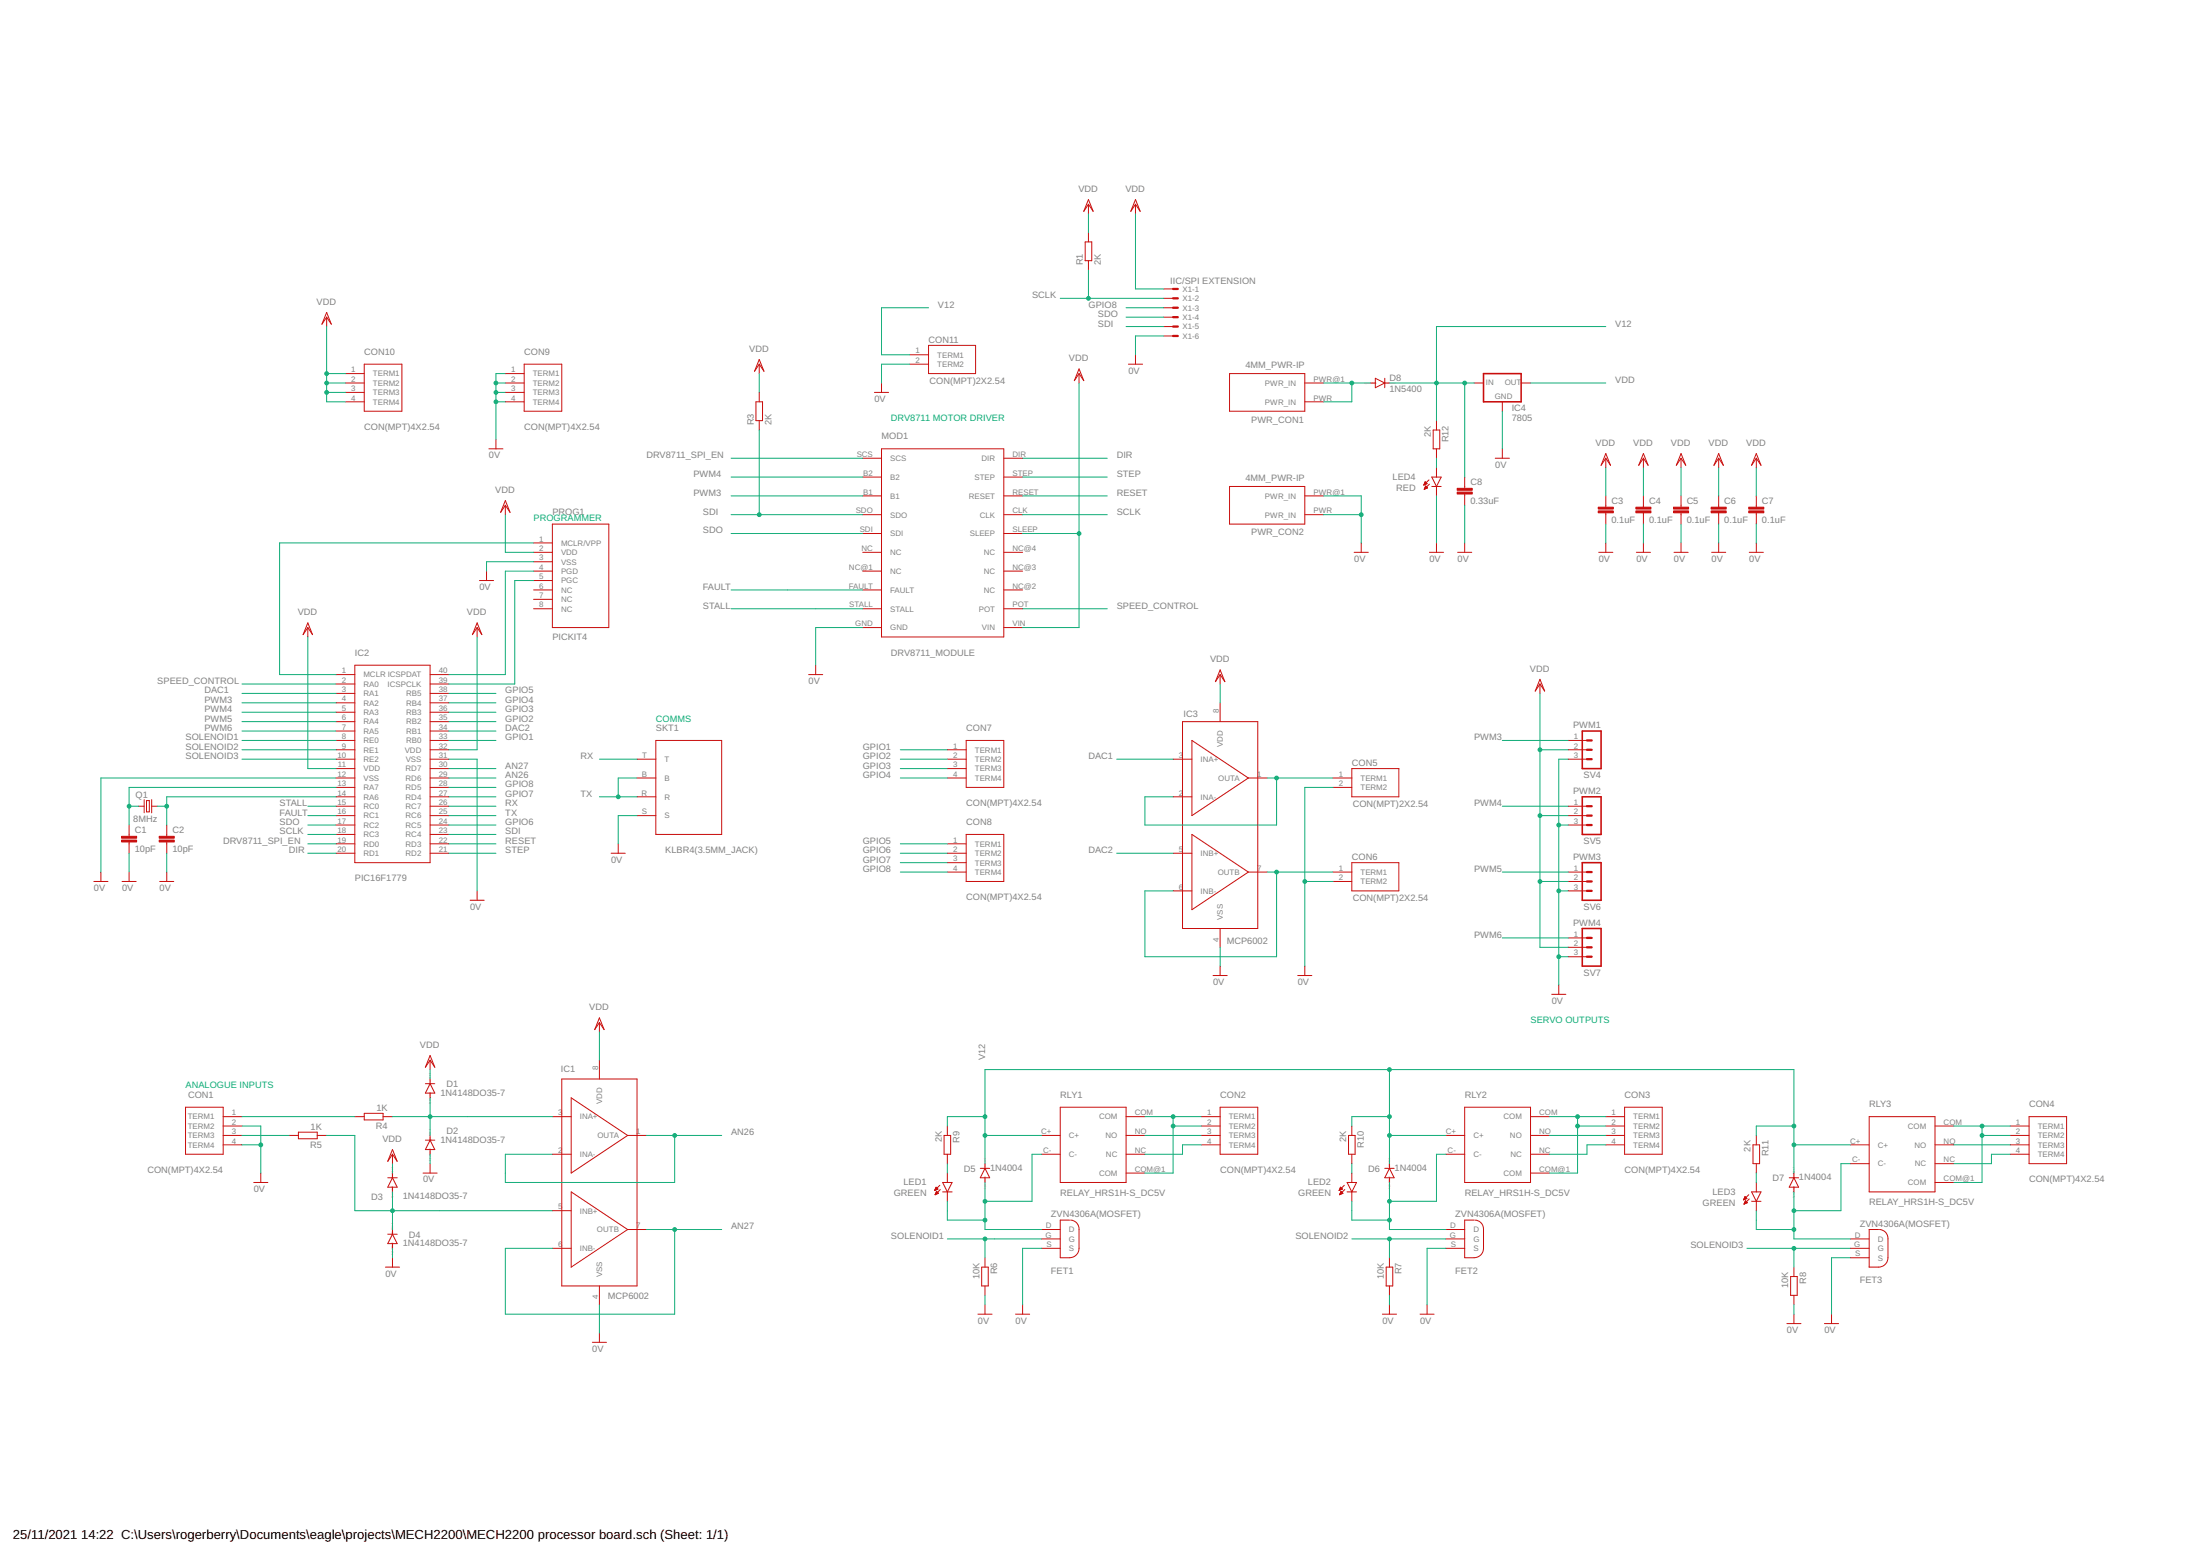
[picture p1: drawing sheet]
<svg xmlns="http://www.w3.org/2000/svg" width="594mm" height="420mm" viewBox="0 0 594 420" stroke-linecap="round" stroke-linejoin="round" font-family="sans-serif">
<g fill="none" stroke="#c90d0c" stroke-width=".27">
<path d="M293.9 55.2v2.5M293.9 53.9l1.3 3.2-1.3-1.9-1.2 1.9zM306.6 53.9l1.3 3.2-1.3-1.9-1.2 1.9zM306.6 55.2v2.5M293 65.3h1.8v5.1h-1.8zM293.9 62.8v2.5M293.9 70.4v2.5M314.2 78h2.6M88.2 84.4l1.3 3.1-1.3-1.9-1.3 1.9zM88.2 85.6v2.6M98.4 98.3h10.1v12.7h-10.1zM141.5 98.3h10.2v12.7h-10.2z"/>
<path d="M205 97.1l1.3 3.1-1.3-1.9-1.2 1.9zM205 98.3v2.6M245.7 98.3h5M245.7 95.8h5M250.7 93.3h12.7v7.6h-12.7zM291.4 99.6l1.3 3.2-1.3-1.9-1.3 1.9zM304.7 98.3h3.8M306.6 95.8v2.5M314.2 80.6h2.6M314.2 83.1h2.6M314.2 85.6h2.6M314.2 88.2h2.6"/>
<path d="M314.2 90.7h2.6M93.3 108.5h5.1M93.3 100.9h5.1M93.3 103.4h5.1M93.3 106h5.1M133.9 118.7v2.5M136.5 108.5h5M136.5 100.9h5M136.5 103.4h5M136.5 106h5M204.1 108.5h1.8v5.1h-1.8zM205 106v2.5"/>
<path d="M205 113.6v2.5M236.1 106h3.8M238 103.4v2.6M291.4 100.9v2.5M332 100.9h20.3v10.1h-20.3zM352.3 108.5h5.1M352.3 103.4h5.1M370.1 103.4h1.3M371.4 102.2l2.5 1.2-2.5 1.3zM373.9 103.4h1.3M373.9 102.2v2.5M387 116.1h1.8v5.1h-1.8z"/>
<path d="M387.9 113.6v2.5M398.1 103.4h2.5M405.7 108.5v2.5M410.8 103.4h2.5M132 121.2h3.8M136.5 135.2l1.2 3.1-1.2-1.9-1.3 1.9zM136.5 136.4v2.6M233 139h5M233 133.9h5M233 128.8h5M233 123.7h5M238 121.2h33.1v50.8h-33.1z"/>
<path d="M271.1 139h5M271.1 133.9h5M271.1 128.8h5M271.1 123.7h5M332 131.4h20.3v10.1h-20.3zM352.3 139h5.1M352.3 133.9h5.1M384.5 130.9h.2M384.6 130.8h.4M384.6 132.1h.1M384.6 130.7h.6M384.7 130.5h.6"/>
<path d="M384.7 132h.2M384.7 130.4h.5M384.7 131.9h.5M384.8 130.3h.2M384.8 131.7h.7M384.8 130.2h.1M384.8 131.6h.6M384.9 130.1l.5 .5-.9 .4zM384.9 131.5h.3M384.9 131.4h.2M385 131.2l-.4 .9M385 131.2l.5 .5"/>
<path d="M385 131.3h.1M385.5 131.7l-.9 .4M385.9 129.6l-1.4 1.4M386 130.7l-1.4 1.4M386.6 128.8h2.6l-1.3 2.6zM386.6 131.4h2.6M387.9 121.2v2.5M387.9 126.3v2.5M387.9 131.4v2.5M395.5 128.8v3.1M395.5 133.4v3M403.8 123.7h3.8"/>
<path d="M405.7 121.2v2.5M433.6 123.7v2.6M433.6 133.9v3M433.6 138.5v3M433.6 122.5l1.3 3.1-1.3-1.9-1.2 1.9zM443.8 123.7v2.6M443.8 133.9v3M443.8 138.5v3M443.8 122.5l1.3 3.1-1.3-1.9-1.3 1.9zM453.9 123.7v2.6M453.9 133.9v3M453.9 138.5v3"/>
<path d="M453.9 122.5l1.3 3.1-1.3-1.9-1.2 1.9zM464.1 123.7v2.6M464.1 133.9v3M464.1 138.5v3M464.1 122.5l1.3 3.1-1.3-1.9-1.3 1.9zM474.3 123.7v2.6M474.3 133.9v3M474.3 138.5v3M474.3 122.5l1.2 3.1-1.2-1.9-1.3 1.9zM129.5 156.8h3.8M131.4 154.2v2.6M144.1 156.8h5.1"/>
<path d="M144.1 159.3h5.1M144.1 154.2h5.1M144.1 149.1h5.1M144.1 146.6h5.1M144.1 151.7h5.1M149.2 141.5h15.2v28h-15.2zM233 159.3h5M233 154.2h5M233 149.1h5M233 144.1h5M271.1 159.3h5M271.1 154.2h5"/>
<path d="M271.1 149.1h5M271.1 144.1h5M365.7 149.1h3.8M367.6 146.6v2.5M386 149.1h3.8M387.9 146.6v2.5M393.6 149.1h3.8M395.5 146.6v2.5M431.7 149.1h3.8M433.6 146.6v2.5M441.9 149.1h3.8M443.8 146.6v2.5"/>
<path d="M452 149.1h3.8M453.9 146.6v2.5M462.2 149.1h3.8M464.1 146.6v2.5M472.4 149.1h3.8M474.3 146.6v2.5M83.1 168.2l1.3 3.2-1.3-1.9-1.2 1.9zM83.1 169.5v2.5M95.8 179.6h20.3v53.3h-20.3zM128.8 168.2l1.3 3.2-1.3-1.9-1.2 1.9zM128.8 169.5v2.5M144.1 164.4h5.1"/>
<path d="M144.1 161.8h5.1M220.3 179.6v2.6M233 169.5h5M233 164.4h5M271.1 169.5h5M271.1 164.4h5M90.7 199.9h5.1M90.7 182.2h5.1M90.7 184.7h5.1M90.7 187.2h5.1M90.7 189.8h5.1M90.7 192.3h5.1"/>
<path d="M90.7 194.9h5.1M90.7 197.4h5.1M116.1 199.9h5.1M116.1 182.2h5.1M116.1 184.7h5.1M116.1 187.2h5.1M116.1 189.8h5.1M116.1 192.3h5.1M116.1 194.9h5.1M116.1 197.4h5.1M177.1 199.9h17.8v25.4h-17.8zM218.4 182.2h3.8"/>
<path d="M260.9 199.9h10.2v12.7h-10.2zM319.3 194.9h20.3v55.8h-20.3zM321.9 199.9l15.2 10.2-15.2 10.1zM329.5 182.2v2.5M329.5 189.8v5.1M329.5 180.9l1.3 3.2-1.3-1.9-1.3 1.9zM415.8 183.4l1.3 3.2-1.3-1.9-1.2 1.9zM415.8 184.7v2.5M423.5 199.9h5M37.4 217.7h1.5M38.9 215.9v3.6M39.6 216.2h.7v3h-.7z"/>
<path d="M41 217.7h1.5M41 215.9v3.6M90.7 217.7h5.1M90.7 202.5h5.1M90.7 205h5.1M90.7 207.5h5.1M90.7 210.1h5.1M90.7 212.6h5.1M90.7 215.2h5.1M116.1 217.7h5.1M116.1 202.5h5.1M116.1 205h5.1"/>
<path d="M116.1 207.5h5.1M116.1 210.1h5.1M116.1 212.6h5.1M116.1 215.2h5.1M172 205h5.1M172 210.1h5.1M172 215.2h5.1M255.8 202.5h5.1M255.8 205h5.1M255.8 207.5h5.1M255.8 210.1h5.1M316.8 205h5.1"/>
<path d="M316.8 215.2h5.1M337.1 210.1h5.1M360 210.1h5M360 212.6h5M365 207.5h12.7v7.7h-12.7zM423.5 217.7h5M423.5 202.5h5M423.5 205h5M25.3 238h3.8M27.2 235.5v2.5M33 238h3.8M34.9 222.8v3"/>
<path d="M34.9 227.4v3M34.9 235.5v2.5M43.1 238h3.8M45 222.8v3M45 227.4v3M45 235.5v2.5M90.7 220.2h5.1M90.7 222.8h5.1M90.7 225.3h5.1M90.7 227.9h5.1M90.7 230.4h5.1M116.1 220.2h5.1"/>
<path d="M116.1 222.8h5.1M116.1 225.3h5.1M116.1 227.9h5.1M116.1 230.4h5.1M165 230.4h3.8M166.9 227.9v2.5M172 220.2h5.1M255.8 235.5h5.1M255.8 227.9h5.1M255.8 230.4h5.1M255.8 232.9h5.1M260.9 225.3h10.2v12.7h-10.2z"/>
<path d="M316.8 230.4h5.1M321.9 225.3l15.2 10.2-15.2 10.1zM337.1 235.5h5.1M360 238h5M360 235.5h5M365 232.9h12.7v7.7h-12.7zM423.5 238h5M423.5 220.2h5M423.5 222.8h5M423.5 235.5h5M126.9 243.1h3.8M128.8 240.6v2.5"/>
<path d="M316.8 240.6h5.1M329.5 250.7v5.1M423.5 240.6h5M423.5 253.3h5M423.5 255.8h5M423.5 258.3h5M161.9 276.1v2.6M161.9 274.8l1.2 3.2-1.2-1.9-1.3 1.9zM327.6 263.4h3.8M329.5 260.9v2.5M350.4 263.4h3.8M352.3 260.9v2.5"/>
<path d="M419 268.5h3.8M420.9 266v2.5M50.1 299h10.2v12.7h-10.2zM114.9 292.6h2.5M116.1 286.3v2.5M116.1 291.4v1.2M116.1 295.2v1.2M116.1 292.6l1.3 2.6h-2.5zM116.1 285l1.3 3.2-1.3-1.9-1.2 1.9zM151.7 291.4h20.3v55.8h-20.3zM154.2 296.4l15.3 10.2-15.3 10.2zM161.9 286.3v5.1"/>
<path d="M286.3 299h17.8v20.3h-17.8zM329.5 299h10.1v12.7h-10.1zM395.5 299h17.8v20.3h-17.8zM438.7 299h10.2v12.7h-10.2zM60.3 301.5h5M60.3 306.6h5M60.3 304.1h5M60.3 309.1h5M68.5 319.3h3.8M70.4 316.8v2.5M78 306.6h2.6M80.6 305.7h5.1v1.8h-5.1z"/>
<path d="M85.7 306.6h2.5M95.8 301.5h2.6M98.4 300.6h5v1.8h-5zM103.4 301.5h2.6M104.7 318h2.6M106 318l1.3 2.6h-2.6zM106 311.7v2.5M106 316.8v1.2M106 310.4l1.3 3.2-1.3-1.9-1.3 1.9zM114.2 316.8h3.8M114.9 307.9h2.5M116.1 306.6v1.3"/>
<path d="M116.1 310.4v1.3M116.1 314.2v2.6M116.1 307.9l1.3 2.5h-2.5zM149.2 301.5h5M149.2 311.7h5M169.5 306.6h5.1M254.6 319.3h2.5l-1.3 2.5zM254.9 306.6h1.8v5.1h-1.8zM255.8 304.1v2.5M255.8 311.7v2.5M255.8 316.8v2.5M264.7 315.5h2.6"/>
<path d="M266 315.5l1.3 2.5h-2.6zM266 314.2v1.3M266 318v1.3M281.2 311.7h5.1M281.2 306.6h5.1M304.1 301.5h5.1M304.1 311.7h5.1M304.1 306.6h5.1M304.1 316.8h5.1M324.4 301.5h5.1M324.4 306.6h5.1M324.4 304.1h5.1"/>
<path d="M324.4 309.1h5.1M363.8 319.3h2.5l-1.3 2.5zM364.2 306.6h1.7v5.1h-1.7zM365 304.1v2.5M365 311.7v2.5M365 316.8v2.5M373.9 315.5h2.6M375.2 315.5l1.3 2.5h-2.6zM375.2 314.2v1.3M375.2 318v1.3M390.4 311.7h5.1M390.4 306.6h5.1"/>
<path d="M413.3 301.5h5.1M413.3 311.7h5.1M413.3 306.6h5.1M413.3 316.8h5.1M433.6 301.5h5.1M433.6 306.6h5.1M433.6 304.1h5.1M433.6 309.1h5.1M473.4 309.1h1.7v5.1h-1.7zM474.3 306.6v2.5M474.3 314.2v2.6M474.3 319.3v2.5"/>
<path d="M483.2 318h2.5M484.4 318l1.3 2.6h-2.5zM484.4 316.8v1.2M499.7 309.1h5M499.7 314.2h5M504.7 301.5h17.8v20.3h-17.8zM522.5 304.1h5.1M522.5 309.1h5.1M522.5 319.3h5.1M522.5 314.2h5.1M542.8 311.7h5.1M542.8 306.6h5.1"/>
<path d="M542.8 304.1h5.1M542.8 309.1h5.1M547.9 301.5h10.2v12.7h-10.2zM104.7 333.3h2.6M106 320.6v1.2M106 332v1.3M106 335.8v1.3M106 339.6v2.6M106 333.3l1.3 2.5h-2.6zM149.2 326.9h5M149.2 337.1h5M154.2 321.8l15.3 10.2-15.3 10.2z"/>
<path d="M169.5 332h5.1M252.4 321.4h.2M252.5 321.2h.4M252.5 321.1h.7M252.5 322.6h.1M252.6 321h.6M252.6 322.5h.3M252.6 320.9h.5M252.6 322.3h.5M252.7 320.8h.3M252.7 322.2h.7M252.8 320.7h.1"/>
<path d="M252.8 322.1h.5M252.8 320.6l.5 .5-.9 .4zM252.8 322h.4M252.8 321.9h.2M252.9 321.7h.1M253.4 322.2l-.5-.5-.4 .9M253.4 322.2l-.9 .4M253.8 320.1l-1.4 1.4M253.9 321.2l-1.4 1.4M254.6 321.8h2.5M255.8 321.8v2.6M266 339.6v2.6"/>
<path d="M281.2 337.1h5.1M281.2 332h5.1M281.2 334.5h5.1M288.8 329.5h-2.5v10.1h2.5a2.54 2.54 0 0 0 2.6-2.5v-5.1a2.41 2.41 0 0 0-2.3-2.5M361.7 321.4h.1M361.7 321.2h.4M361.7 322.6h.1M361.8 321.1h.6M361.8 321h.6M361.8 322.5h.3M361.8 322.3h.6M361.9 320.9h.4"/>
<path d="M361.9 320.8h.3M361.9 322.2h.7M361.9 320.7h.2M361.9 322.1h.6M362 320.6l.5 .5-.9 .4zM362 322h.4M362.1 321.9h.2M362.1 321.7h.1M362.6 322.2l-.5-.5-.4 .9M362.6 322.2l-.9 .4M363 320.1l-1.4 1.4M363.1 321.2l-1.4 1.4"/>
<path d="M363.8 321.8h2.5M365 321.8v2.6M375.2 339.6v2.6M390.4 337.1h5.1M390.4 332h5.1M390.4 334.5h5.1M398.1 329.5h-2.6v10.1h2.6a2.54 2.54 0 0 0 2.5-2.5v-5.1a2.41 2.41 0 0 0-2.3-2.5M470.9 323.9h.1M470.9 323.8h.4M471 323.7h.6M471 325.1h.1M471 323.5h.6"/>
<path d="M471 325h.3M471.1 323.4h.4M471.1 324.9h.5M471.1 323.3h.3M471.1 324.7h.7M471.2 323.2h.1M471.2 324.6h.5M471.2 323.1l.5 .5-.9 .4zM471.2 324.5h.4M471.3 324.4h.2M471.3 324.3h.1M471.3 324.3l-.3 .8"/>
<path d="M471.3 324.3l.5 .5-.8 .3M472.2 322.6l-1.4 1.4M472.4 323.7l-1.4 1.4M473 321.8h2.5l-1.2 2.6zM473 324.4h2.5M474.3 324.4v2.5M484.4 320.6v1.2M499.7 337.1h5M499.7 334.5h5M499.7 339.6h5M507.3 332h-2.6v10.2h2.6a2.54 2.54 0 0 0 2.5-2.6v-5.1a2.41 2.41 0 0 0-2.3-2.5M104.1 342.2h3.8"/>
<path d="M161.9 347.2v5.1M161.9 359.9v2.6M264.1 354.9h3.8M265.1 342.2h1.8v5h-1.8zM266 347.2v2.6M266 352.3v2.6M274.2 354.9h3.8M276.1 352.3v2.6M373.3 354.9h3.8M374.3 342.2h1.8v5h-1.8zM375.2 347.2v2.6M375.2 352.3v2.6"/>
<path d="M383.5 354.9h3.8M385.4 352.3v2.6M482.5 357.4h3.8M483.5 344.7h1.8v5.1h-1.8zM484.4 342.2v2.5M484.4 349.8v2.5M484.4 354.9v2.5M492.7 357.4h3.8M494.6 354.9v2.5M160 362.5h3.8"/>
</g>
<g fill="#c90d0c" stroke="#c90d0c" stroke-width=".27">
<path d="M32.8 225.8h4.1v.5h-4.1z"/>
<path d="M32.8 226.8h4.1v.6h-4.1z"/>
<path d="M43 225.8h4.1v.5h-4.1z"/>
<path d="M43 226.8h4.1v.6h-4.1z"/>
<path d="M431.6 136.9h4.1v.6h-4.1z"/>
<path d="M431.6 138h4.1v.5h-4.1z"/>
<path d="M441.7 136.9h4.1v.6h-4.1z"/>
<path d="M441.7 138h4.1v.5h-4.1z"/>
<path d="M451.9 136.9h4.1v.6h-4.1z"/>
<path d="M451.9 138h4.1v.5h-4.1z"/>
<path d="M462.1 136.9h4v.6h-4z"/>
<path d="M462.1 138h4v.5h-4z"/>
<path d="M472.2 136.9h4.1v.6h-4.1z"/>
<path d="M472.2 138h4.1v.5h-4.1z"/>
<path d="M393.5 131.9h4.1v.5h-4.1z"/>
<path d="M393.5 132.9h4.1v.5h-4.1z"/>
</g>
<path d="M400.6 100.9h10.2v7.6h-10.2zM427.3 197.4h5.1v10.1h-5.1zM427.3 215.2h5.1v10.1h-5.1zM427.3 232.9h5.1v10.2h-5.1zM427.3 250.7h5.1v10.2h-5.1z" fill="none" stroke="#c90d0c" stroke-width=".42"/>
<g fill="none" stroke="#c90d0c" stroke-width=".61">
<path d="M316.8 78h1.3M316.8 80.6h1.3M316.8 83.1h1.3M316.8 85.6h1.3M316.8 88.2h1.3M316.8 90.7h1.3M428.5 199.9h1.3M428.5 205h1.3M428.5 202.5h1.3M428.5 217.7h1.3M428.5 222.8h1.3M428.5 220.2h1.3"/>
<path d="M428.5 238h1.3M428.5 235.5h1.3M428.5 240.6h1.3M428.5 258.3h1.3M428.5 255.8h1.3M428.5 253.3h1.3"/>
</g>
<g fill="none" stroke="#0dab76" stroke-width=".27">
<path d="M293.9 57.7v5.1M306.6 57.7v20.3h7.6M293.9 72.9v7.7M88.2 88.2v20.3h5.1M245.7 98.3h-7.7v5.1M250.7 83.1h-12.7v12.7h7.7M286.3 80.6h27.9M304.1 85.6h10.1M304.1 88.2h10.1M304.1 83.1h10.1M314.2 90.7h-7.6v5.1M433.6 88.2h-45.7v25.4"/>
<path d="M88.2 100.9h5.1M88.2 103.4h5.1M88.2 106h5.1M133.9 103.4h2.6M133.9 106h2.6M133.9 108.5h2.6M136.5 100.9h-2.6v17.8M205 100.9v5.1M205 116.1v22.9M291.4 103.4v66.1h-15.3M357.4 103.4h12.7M365 103.4v5.1h-7.6"/>
<path d="M375.2 103.4h22.9M395.5 103.4v25.4M405.7 111v10.2M413.3 103.4h20.3M136.5 139v10.1h7.6M197.4 139h35.6M197.4 133.9h35.6M197.4 128.8h35.6M197.4 123.7h35.6M276.1 139h22.9M276.1 133.9h22.9M276.1 128.8h22.9"/>
<path d="M276.1 123.7h22.9M357.4 139h10.2M357.4 133.9h10.2v12.7M387.9 123.7v2.6M387.9 133.9v12.7M395.5 136.4v10.2M433.6 126.3v7.6M443.8 126.3v7.6M453.9 126.3v7.6M464.1 126.3v7.6M474.3 126.3v7.6M144.1 151.7h-12.7v2.5"/>
<path d="M144.1 146.6h-68.6v35.6h15.2M144.1 154.2h-7.6v28h-15.3M144.1 156.8h-5.1v27.9h-17.8M197.4 144.1h35.6M197.4 159.3h35.6M276.1 144.1h15.3M433.6 141.5v5.1M443.8 141.5v5.1M453.9 141.5v5.1M464.1 141.5v5.1M474.3 141.5v5.1M83.1 172v35.5h7.6"/>
<path d="M128.8 172v30.5h-7.6M197.4 164.4h35.6M233 169.5h-12.7v10.1M276.1 164.4h22.9M65.3 184.7h25.4M65.3 199.9h25.4M65.3 189.8h25.4M65.3 192.3h25.4M65.3 194.9h25.4M65.3 197.4h25.4M65.3 187.2h25.4M121.2 199.9h12.7"/>
<path d="M121.2 189.8h12.7M121.2 192.3h12.7M121.2 194.9h12.7M121.2 197.4h12.7M121.2 187.2h12.7M329.5 184.7v5.1M405.7 199.9h17.8M415.8 187.2v68.6h7.7M34.9 217.7h2.5M42.5 217.7h2.5M65.3 205h25.4M65.3 202.5h25.4"/>
<path d="M83.1 217.7h7.6M90.7 215.2h-45.7v7.6M90.7 212.6h-55.8v10.2M90.7 210.1h-63.5v25.4M121.2 217.7h12.7M121.2 215.2h12.7M121.2 212.6h12.7M121.2 205h7.6v35.6M121.2 210.1h12.7M121.2 207.5h12.7M161.9 215.2h10.1M161.9 205h10.1"/>
<path d="M172 210.1h-5.1v5.1M243.1 205h12.7M243.1 210.1h12.7M243.1 207.5h12.7M243.1 202.5h12.7M301.5 205h15.3M342.2 210.1h17.8M344.7 210.1v12.7h-35.5v-7.6h7.6M360 212.6h-7.7v48.3M405.7 217.7h17.8M415.8 202.5h7.7M423.5 205h-2.6v61"/>
<path d="M34.9 230.4v5.1M45 230.4v5.1M83.1 222.8h7.6M83.1 220.2h7.6M83.1 225.3h7.6M83.1 227.9h7.6M83.1 230.4h7.6M121.2 222.8h12.7M121.2 220.2h12.7M121.2 225.3h12.7M121.2 227.9h12.7M121.2 230.4h12.7"/>
<path d="M172 220.2h-5.1v7.7M243.1 227.9h12.7M243.1 230.4h12.7M243.1 235.5h12.7M243.1 232.9h12.7M301.5 230.4h15.3M342.2 235.5h17.8M344.7 235.5v22.8h-35.5v-17.7h7.6M352.3 238h7.7M405.7 235.5h17.8M415.8 220.2h7.7M415.8 238h7.7"/>
<path d="M420.9 222.8h2.6M329.5 255.8v5.1M405.7 253.3h17.8M420.9 258.3h2.6M420.9 240.6h2.6M161.9 278.7v7.6M116.1 288.8v2.6M116.1 296.4v10.2M375.2 288.8v25.4M65.3 304.1h5.1v12.7M65.3 309.1h5.1M65.3 306.6h12.7"/>
<path d="M65.3 301.5h30.5M88.2 306.6h7.6v20.3h53.4M106 314.2v2.6M106 301.5h43.2M116.1 311.7v2.5M174.6 306.6h20.3M182.2 306.6v12.7h-45.7v-7.6h12.7M255.8 314.2v2.6M266 314.2v-25.4h218.4v28M266 319.3v12.7h15.2M266 306.6h15.2M266 301.5h-10.2v2.6"/>
<path d="M281.2 311.7h-2.5v12.7h-12.7M309.2 306.6h15.2M309.2 301.5h15.2M316.8 304.1h7.6M316.8 301.5v15.3h-7.6M324.4 309.1h-5.1v2.6h-10.1M365 314.2v2.6M375.2 319.3v12.7h15.2M375.2 306.6h15.2M375.2 301.5h-10.2v2.6M390.4 311.7h-2.5v12.7h-12.7M418.4 306.6h15.2"/>
<path d="M418.4 301.5h15.2M426 304.1h7.6M426 301.5v15.3h-7.6M433.6 309.1h-5.1v2.6h-10.1M474.3 316.8v2.5M484.4 304.1h-10.1v2.5M484.4 309.1h15.3M499.7 314.2h-2.6v12.7h-12.7M527.6 304.1h15.2M527.6 309.1h15.2M535.2 304.1v15.2h-7.6M535.2 306.6h7.6"/>
<path d="M542.8 311.7h-5v2.5h-10.2M106 321.8v10.2M106 337.1v2.5M174.6 332h20.3M182.2 332v22.9h-45.7v-17.8h12.7M255.8 334.5h25.4M255.8 324.4v5.1h10.2M266 334.5v5.1M281.2 337.1h-5.1v15.2M365 334.5h25.4M365 324.4v5.1h10.2M375.2 334.5v5.1"/>
<path d="M390.4 337.1h-5v15.2M471.7 337.1h28M474.3 326.9v5.1h10.1M484.4 321.8v12.7h15.3M484.4 337.1v5.1M499.7 339.6h-5.1v15.3M161.9 352.3v7.6M266 349.8v2.5M375.2 349.8v2.5M484.4 352.3v2.6"/>
</g>
<g fill="#0dab76" stroke="#0dab76" stroke-width=".27">
<circle cx="45" cy="217.7" r=".51"/>
<circle cx="34.9" cy="217.7" r=".51"/>
<circle cx="420.9" cy="258.3" r=".51"/>
<circle cx="420.9" cy="240.6" r=".51"/>
<circle cx="420.9" cy="222.8" r=".51"/>
<circle cx="70.4" cy="309.1" r=".51"/>
<circle cx="352.3" cy="238" r=".51"/>
<circle cx="133.9" cy="103.4" r=".51"/>
<circle cx="133.9" cy="106" r=".51"/>
<circle cx="133.9" cy="108.5" r=".51"/>
<circle cx="367.6" cy="139" r=".51"/>
<circle cx="291.4" cy="144.1" r=".51"/>
<circle cx="415.8" cy="220.2" r=".51"/>
<circle cx="415.8" cy="238" r=".51"/>
<circle cx="415.8" cy="202.5" r=".51"/>
<circle cx="88.2" cy="100.9" r=".51"/>
<circle cx="88.2" cy="103.4" r=".51"/>
<circle cx="88.2" cy="106" r=".51"/>
<circle cx="293.9" cy="80.6" r=".51"/>
<circle cx="205" cy="139" r=".51"/>
<circle cx="266" cy="334.5" r=".51"/>
<circle cx="375.2" cy="334.5" r=".51"/>
<circle cx="484.4" cy="337.1" r=".51"/>
<circle cx="182.2" cy="306.6" r=".51"/>
<circle cx="182.2" cy="332" r=".51"/>
<circle cx="106" cy="326.9" r=".51"/>
<circle cx="116.1" cy="301.5" r=".51"/>
<circle cx="166.9" cy="215.2" r=".51"/>
<circle cx="266" cy="324.4" r=".51"/>
<circle cx="266" cy="329.5" r=".51"/>
<circle cx="316.8" cy="304.1" r=".51"/>
<circle cx="316.8" cy="301.5" r=".51"/>
<circle cx="426" cy="304.1" r=".51"/>
<circle cx="426" cy="301.5" r=".51"/>
<circle cx="535.2" cy="306.6" r=".51"/>
<circle cx="535.2" cy="304.1" r=".51"/>
<circle cx="375.2" cy="324.4" r=".51"/>
<circle cx="375.2" cy="329.5" r=".51"/>
<circle cx="484.4" cy="326.9" r=".51"/>
<circle cx="484.4" cy="332" r=".51"/>
<circle cx="344.7" cy="235.5" r=".51"/>
<circle cx="344.7" cy="210.1" r=".51"/>
<circle cx="365" cy="103.4" r=".51"/>
<circle cx="387.9" cy="103.4" r=".51"/>
<circle cx="395.5" cy="103.4" r=".51"/>
<circle cx="484.4" cy="309.1" r=".51"/>
<circle cx="484.4" cy="304.1" r=".51"/>
<circle cx="375.2" cy="306.6" r=".51"/>
<circle cx="375.2" cy="301.5" r=".51"/>
<circle cx="266" cy="306.6" r=".51"/>
<circle cx="266" cy="301.5" r=".51"/>
<circle cx="375.2" cy="288.8" r=".51"/>
</g>
<g font-size="3.5">
<text x="3.5" y="415.7">25/11/2021</text>
<text x="21.9" y="415.7">14:22 C:\Users\rogerberry\Documents\eagle\projects\MECH2200\MECH2200 processor board.sch (Sheet: 1/1)</text>
</g>
<g font-size="2.5" fill="#808080">
<text x="291.2" y="51.9">VDD</text>
<text x="303.9" y="51.9">VDD</text>
<text x="292.4" y="71.7" transform="rotate(-90 292.4 71.7)">R1</text>
<text x="297.2" y="71.7" transform="rotate(-90 297.2 71.7)">2K</text>
<text x="316" y="76.6">IIC/SPI EXTENSION</text>
<text x="85.5" y="82.3">VDD</text>
<text x="253.3" y="83.1">V12</text>
<text x="278.7" y="80.6">SCLK</text>
<text x="293.9" y="83.1">GPIO8</text>
<text x="296.5" y="85.6">SDO</text>
<text x="296.5" y="88.2">SDI</text>
<text x="436.2" y="88.2">V12</text>
<text x="98.4" y="95.8">CON10</text>
<text x="141.5" y="95.8">CON9</text>
<text x="202.3" y="95">VDD</text>
<text x="250.7" y="92.5">CON11</text>
<text x="288.7" y="97.6">VDD</text>
<text x="304.7" y="100.9">0V</text>
<text x="336.3" y="99.4">4MM_PWR-IP</text>
<text x="251" y="103.7">CON(MPT)2X2.54</text>
<text x="375.2" y="105.7">1N5400</text>
<text x="375.2" y="102.9">D8</text>
<text x="436.2" y="103.4">VDD</text>
<text x="236.1" y="108.5">0V</text>
<text x="408.2" y="113.6">7805</text>
<text x="408.2" y="111">IC4</text>
<text x="98.4" y="116.1">CON(MPT)4X2.54</text>
<text x="141.5" y="116.1">CON(MPT)4X2.54</text>
<text x="203.5" y="114.9" transform="rotate(-90 203.5 114.9)">R3</text>
<text x="208.3" y="114.9" transform="rotate(-90 208.3 114.9)">2K</text>
<text x="238" y="118.7">MOD1</text>
<text x="337.9" y="114.1">PWR_CON1</text>
<text x="386.4" y="117.9" transform="rotate(-90 386.4 117.9)">2K</text>
<text x="391.2" y="119.4" transform="rotate(-90 391.2 119.4)">R12</text>
<text x="132" y="123.7">0V</text>
<text x="174.6" y="123.7">DRV8711_SPI_EN</text>
<text x="301.5" y="123.7">DIR</text>
<text x="430.9" y="120.4">VDD</text>
<text x="441" y="120.4">VDD</text>
<text x="451.2" y="120.4">VDD</text>
<text x="461.4" y="120.4">VDD</text>
<text x="471.5" y="120.4">VDD</text>
<text x="187.3" y="128.8">PWM4</text>
<text x="301.5" y="128.8">STEP</text>
<text x="336.3" y="129.8">4MM_PWR-IP</text>
<text x="376" y="129.6">LED4</text>
<text x="397" y="131">C8</text>
<text x="403.8" y="126.3">0V</text>
<text x="133.7" y="133.1">VDD</text>
<text x="187.3" y="133.9">PWM3</text>
<text x="301.5" y="133.9">RESET</text>
<text x="377" y="132.5">RED</text>
<text x="397" y="136.1">0.33uF</text>
<text x="435.1" y="136.1">C3</text>
<text x="445.3" y="136.1">C4</text>
<text x="455.5" y="136.1">C5</text>
<text x="465.6" y="136.1">C6</text>
<text x="475.8" y="136.1">C7</text>
<text x="149.2" y="139">PROG1</text>
<text x="189.8" y="139">SDI</text>
<text x="301.5" y="139">SCLK</text>
<text x="435.1" y="141.1">0.1uF</text>
<text x="445.3" y="141.1">0.1uF</text>
<text x="455.5" y="141.1">0.1uF</text>
<text x="465.6" y="141.1">0.1uF</text>
<text x="475.8" y="141.1">0.1uF</text>
<text x="189.8" y="144.1">SDO</text>
<text x="337.9" y="144.6">PWR_CON2</text>
<text x="365.7" y="151.7">0V</text>
<text x="386" y="151.7">0V</text>
<text x="393.6" y="151.7">0V</text>
<text x="431.7" y="151.7">0V</text>
<text x="441.9" y="151.7">0V</text>
<text x="452" y="151.7">0V</text>
<text x="462.2" y="151.7">0V</text>
<text x="472.3" y="151.7">0V</text>
<text x="129.5" y="159.3">0V</text>
<text x="189.8" y="159.3">FAULT</text>
<text x="80.4" y="166.2">VDD</text>
<text x="126.1" y="166.2">VDD</text>
<text x="189.8" y="164.4">STALL</text>
<text x="301.5" y="164.4">SPEED_CONTROL</text>
<text x="149.2" y="172.8">PICKIT4</text>
<text x="95.8" y="177.1">IC2</text>
<text x="240.6" y="177.1">DRV8711_MODULE</text>
<text x="326.8" y="178.9">VDD</text>
<text x="42.5" y="184.7">SPEED_CONTROL</text>
<text x="218.4" y="184.7">0V</text>
<text x="413.1" y="181.4">VDD</text>
<text x="55.2" y="189.8">PWM3</text>
<text x="55.2" y="187.2">DAC1</text>
<text x="136.5" y="189.8">GPIO4</text>
<text x="136.5" y="187.2">GPIO5</text>
<text x="55.2" y="192.3">PWM4</text>
<text x="55.2" y="194.9">PWM5</text>
<text x="55.2" y="197.4">PWM6</text>
<text x="136.5" y="197.4">DAC2</text>
<text x="136.5" y="194.9">GPIO2</text>
<text x="136.5" y="192.3">GPIO3</text>
<text x="177.1" y="197.4">SKT1</text>
<text x="260.9" y="197.4">CON7</text>
<text x="319.6" y="193.6">IC3</text>
<text x="424.8" y="196.6">PWM1</text>
<text x="50.1" y="199.9">SOLENOID1</text>
<text x="50.1" y="202.5">SOLENOID2</text>
<text x="136.5" y="199.9">GPIO1</text>
<text x="233" y="202.5">GPIO1</text>
<text x="398.1" y="199.9">PWM3</text>
<text x="50.1" y="205">SOLENOID3</text>
<text x="136.5" y="207.5">AN27</text>
<text x="156.8" y="205">RX</text>
<text x="233" y="205">GPIO2</text>
<text x="233" y="207.5">GPIO3</text>
<text x="293.9" y="205">DAC1</text>
<text x="365" y="206.8">CON5</text>
<text x="36.6" y="215.4">Q1</text>
<text x="136.5" y="210.1">AN26</text>
<text x="136.5" y="215.2">GPIO7</text>
<text x="136.5" y="212.6">GPIO8</text>
<text x="156.8" y="215.2">TX</text>
<text x="233" y="210.1">GPIO4</text>
<text x="424.8" y="214.4">PWM2</text>
<text x="427.6" y="210.1">SV4</text>
<text x="75.5" y="217.7">STALL</text>
<text x="75.5" y="220.2">FAULT</text>
<text x="136.5" y="217.7">RX</text>
<text x="136.5" y="220.2">TX</text>
<text x="260.9" y="217.7">CON(MPT)4X2.54</text>
<text x="365.3" y="218">CON(MPT)2X2.54</text>
<text x="398.1" y="217.7">PWM4</text>
<text x="36" y="222">8MHz</text>
<text x="36.4" y="224.9">C1</text>
<text x="46.5" y="224.9">C2</text>
<text x="60.3" y="227.9">DRV8711_SPI_EN</text>
<text x="75.5" y="225.3">SCLK</text>
<text x="75.5" y="222.8">SDO</text>
<text x="136.5" y="227.9">RESET</text>
<text x="136.5" y="225.3">SDI</text>
<text x="136.5" y="222.8">GPIO6</text>
<text x="233" y="227.9">GPIO5</text>
<text x="260.9" y="222.8">CON8</text>
<text x="427.6" y="227.9">SV5</text>
<text x="36.4" y="230">10pF</text>
<text x="46.5" y="230">10pF</text>
<text x="78" y="230.4">DIR</text>
<text x="136.5" y="230.4">STEP</text>
<text x="165" y="232.9">0V</text>
<text x="179.6" y="230.4">KLBR4(3.5MM_JACK)</text>
<text x="233" y="230.4">GPIO6</text>
<text x="233" y="232.9">GPIO7</text>
<text x="293.9" y="230.4">DAC2</text>
<text x="365" y="232.2">CON6</text>
<text x="424.8" y="232.2">PWM3</text>
<text x="95.8" y="238">PIC16F1779</text>
<text x="233" y="235.5">GPIO8</text>
<text x="398.1" y="235.5">PWM5</text>
<text x="25.3" y="240.6">0V</text>
<text x="33" y="240.6">0V</text>
<text x="43.1" y="240.6">0V</text>
<text x="126.9" y="245.6">0V</text>
<text x="260.9" y="243.1">CON(MPT)4X2.54</text>
<text x="365.3" y="243.4">CON(MPT)2X2.54</text>
<text x="427.6" y="245.6">SV6</text>
<text x="424.8" y="250">PWM4</text>
<text x="331.3" y="254.8">MCP6002</text>
<text x="398.1" y="253.3">PWM6</text>
<text x="427.6" y="263.4">SV7</text>
<text x="327.6" y="266">0V</text>
<text x="350.4" y="266">0V</text>
<text x="159.1" y="272.8">VDD</text>
<text x="419" y="271">0V</text>
<text x="113.4" y="283">VDD</text>
<text x="266" y="286.3" transform="rotate(-90 266 286.3)">V12</text>
<text x="120.6" y="293.6">D1</text>
<text x="151.4" y="289.6">IC1</text>
<text x="50.8" y="296.4">CON1</text>
<text x="101.6" y="300">1K</text>
<text x="118.9" y="295.9">1N4148DO35-7</text>
<text x="286.3" y="296.4">RLY1</text>
<text x="329.5" y="296.4">CON2</text>
<text x="395.5" y="296.4">RLY2</text>
<text x="438.7" y="296.4">CON3</text>
<text x="504.7" y="299">RLY3</text>
<text x="547.9" y="299">CON4</text>
<text x="83.9" y="305.1">1K</text>
<text x="101.5" y="304.8">R4</text>
<text x="83.7" y="309.9">R5</text>
<text x="103.2" y="308.4">VDD</text>
<text x="118.9" y="308.6">1N4148DO35-7</text>
<text x="120.6" y="306.3">D2</text>
<text x="197.4" y="306.6">AN26</text>
<text x="254.3" y="308.4" transform="rotate(-90 254.3 308.4)">2K</text>
<text x="259.1" y="308.5" transform="rotate(-90 259.1 308.5)">R9</text>
<text x="363.5" y="308.4" transform="rotate(-90 363.5 308.4)">2K</text>
<text x="368.3" y="309.9" transform="rotate(-90 368.3 309.9)">R10</text>
<text x="472.7" y="310.9" transform="rotate(-90 472.7 310.9)">2K</text>
<text x="39.8" y="316.8">CON(MPT)4X2.54</text>
<text x="260.3" y="316.5">D5</text>
<text x="267.4" y="316.2">1N4004</text>
<text x="329.5" y="316.8">CON(MPT)4X2.54</text>
<text x="369.5" y="316.5">D6</text>
<text x="376.6" y="316.2">1N4004</text>
<text x="438.7" y="316.8">CON(MPT)4X2.54</text>
<text x="477.5" y="312.3" transform="rotate(-90 477.5 312.3)">R11</text>
<text x="68.5" y="321.8">0V</text>
<text x="108.7" y="323.8">1N4148DO35-7</text>
<text x="114.2" y="319.3">0V</text>
<text x="241.4" y="323">GREEN</text>
<text x="244" y="320.1">LED1</text>
<text x="286.3" y="322.8">RELAY_HRS1H-S_DC5V</text>
<text x="350.6" y="323">GREEN</text>
<text x="353.2" y="320.1">LED2</text>
<text x="395.5" y="322.8">RELAY_HRS1H-S_DC5V</text>
<text x="462.4" y="322.6">LED3</text>
<text x="478.7" y="319">D7</text>
<text x="485.8" y="318.8">1N4004</text>
<text x="547.9" y="319.3">CON(MPT)4X2.54</text>
<text x="100.2" y="324.1">D3</text>
<text x="283.8" y="328.7">ZVN4306A(MOSFET)</text>
<text x="393" y="328.7">ZVN4306A(MOSFET)</text>
<text x="459.8" y="325.5">GREEN</text>
<text x="504.7" y="325.4">RELAY_HRS1H-S_DC5V</text>
<text x="110.4" y="334.3">D4</text>
<text x="197.4" y="332">AN27</text>
<text x="240.6" y="334.5">SOLENOID1</text>
<text x="349.8" y="334.5">SOLENOID2</text>
<text x="502.2" y="331.2">ZVN4306A(MOSFET)</text>
<text x="108.7" y="336.5">1N4148DO35-7</text>
<text x="456.5" y="337.1">SOLENOID3</text>
<text x="104.1" y="344.7">0V</text>
<text x="264.5" y="345.3" transform="rotate(-90 264.5 345.3)">10K</text>
<text x="269.3" y="344.1" transform="rotate(-90 269.3 344.1)">R6</text>
<text x="283.8" y="343.9">FET1</text>
<text x="373.7" y="345.3" transform="rotate(-90 373.7 345.3)">10K</text>
<text x="378.5" y="344.1" transform="rotate(-90 378.5 344.1)">R7</text>
<text x="393" y="343.9">FET2</text>
<text x="482.9" y="347.9" transform="rotate(-90 482.9 347.9)">10K</text>
<text x="487.7" y="346.6" transform="rotate(-90 487.7 346.6)">R8</text>
<text x="502.2" y="346.5">FET3</text>
<text x="164.1" y="350.8">MCP6002</text>
<text x="264.1" y="357.4">0V</text>
<text x="274.2" y="357.4">0V</text>
<text x="373.3" y="357.4">0V</text>
<text x="383.5" y="357.4">0V</text>
<text x="482.5" y="359.9">0V</text>
<text x="492.7" y="359.9">0V</text>
<text x="159.9" y="365">0V</text>
</g>
<g font-size="2.5" fill="#0dab76">
<text x="240.6" y="113.6">DRV8711 MOTOR DRIVER</text>
<text x="144.1" y="140.8">PROGRAMMER</text>
<text x="177.1" y="194.9">COMMS</text>
<text x="413.3" y="276.1">SERVO OUTPUTS</text>
<text x="50.1" y="293.9">ANALOGUE INPUTS</text>
</g>
<g font-size="2.1" fill="#808080">
<text x="319.3" y="78.8">X1-1</text>
<text x="319.3" y="81.3">X1-2</text>
<text x="319.3" y="83.9">X1-3</text>
<text x="319.3" y="86.4">X1-4</text>
<text x="319.3" y="88.9">X1-5</text>
<text x="247.2" y="95.4">1</text>
<text x="319.3" y="91.5">X1-6</text>
<text x="94.8" y="100.5">1</text>
<text x="100.7" y="101.6">TERM1</text>
<text x="138" y="100.5">1</text>
<text x="143.9" y="101.6">TERM1</text>
<text x="247.2" y="98">2</text>
<text x="253.1" y="96.6">TERM1</text>
<text x="253.1" y="99.1">TERM2</text>
<text x="94.8" y="103.1">2</text>
<text x="94.8" y="105.6">3</text>
<text x="100.7" y="104.2">TERM2</text>
<text x="100.7" y="106.7">TERM3</text>
<text x="138" y="103.1">2</text>
<text x="138" y="105.6">3</text>
<text x="143.9" y="104.2">TERM2</text>
<text x="143.9" y="106.7">TERM3</text>
<text x="341.6" y="104.2">PWR_IN</text>
<text x="354.7" y="103.1">PWR@1</text>
<text x="401.2" y="104.1">IN</text>
<text x="403.6" y="107.7">GND</text>
<text x="406.3" y="104.1">OUT</text>
<text x="94.8" y="108.1">4</text>
<text x="100.7" y="109.3">TERM4</text>
<text x="138" y="108.1">4</text>
<text x="143.9" y="109.3">TERM4</text>
<text x="341.6" y="109.3">PWR_IN</text>
<text x="354.7" y="108.1">PWR</text>
<text x="231.3" y="123.4">SCS</text>
<text x="240.4" y="124.5">SCS</text>
<text x="265" y="124.5">DIR</text>
<text x="273.4" y="123.4">DIR</text>
<text x="233.1" y="128.5">B2</text>
<text x="240.4" y="129.6">B2</text>
<text x="263.2" y="129.6">STEP</text>
<text x="273.4" y="128.5">STEP</text>
<text x="233.1" y="133.5">B1</text>
<text x="240.4" y="134.7">B1</text>
<text x="261.6" y="134.7">RESET</text>
<text x="273.4" y="133.5">RESET</text>
<text x="341.6" y="134.7">PWR_IN</text>
<text x="354.7" y="133.5">PWR@1</text>
<text x="231.1" y="138.6">SDO</text>
<text x="232.2" y="143.7">SDI</text>
<text x="240.4" y="139.7">SDO</text>
<text x="264.6" y="139.7">CLK</text>
<text x="273.4" y="143.7">SLEEP</text>
<text x="273.4" y="138.6">CLK</text>
<text x="341.6" y="139.7">PWR_IN</text>
<text x="354.7" y="138.6">PWR</text>
<text x="145.6" y="146.2">1</text>
<text x="145.6" y="148.8">2</text>
<text x="151.5" y="147.4">MCLR/VPP</text>
<text x="151.5" y="149.9">VDD</text>
<text x="232.6" y="148.8">NC</text>
<text x="240.4" y="149.9">NC</text>
<text x="240.4" y="144.8">SDI</text>
<text x="261.9" y="144.8">SLEEP</text>
<text x="265.6" y="149.9">NC</text>
<text x="273.4" y="148.8">NC@4</text>
<text x="145.6" y="151.3">3</text>
<text x="145.6" y="153.9">4</text>
<text x="151.5" y="152.4">VSS</text>
<text x="151.5" y="155">PGD</text>
<text x="229.3" y="153.9">NC@1</text>
<text x="240.4" y="155">NC</text>
<text x="265.6" y="155">NC</text>
<text x="273.4" y="153.9">NC@3</text>
<text x="145.6" y="156.4">5</text>
<text x="145.6" y="158.9">6</text>
<text x="145.6" y="161.5">7</text>
<text x="151.5" y="157.5">PGC</text>
<text x="151.5" y="160.1">NC</text>
<text x="229.2" y="158.9">FAULT</text>
<text x="240.4" y="160.1">FAULT</text>
<text x="265.6" y="160.1">NC</text>
<text x="273.4" y="158.9">NC@2</text>
<text x="145.6" y="164">8</text>
<text x="151.5" y="162.6">NC</text>
<text x="151.5" y="165.1">NC</text>
<text x="229.3" y="164">STALL</text>
<text x="240.4" y="165.1">STALL</text>
<text x="264.3" y="165.1">POT</text>
<text x="273.4" y="164">POT</text>
<text x="230.9" y="169.1">GND</text>
<text x="240.4" y="170.2">GND</text>
<text x="265.2" y="170.2">VIN</text>
<text x="273.4" y="169.1">VIN</text>
<text x="92.3" y="181.8">1</text>
<text x="92.3" y="184.3">2</text>
<text x="98.2" y="182.9">MCLR ICSPDAT</text>
<text x="98.2" y="185.5">RA0</text>
<text x="104.7" y="185.5">ICSPCLK</text>
<text x="118.5" y="184.3">39</text>
<text x="118.5" y="181.8">40</text>
<text x="92.3" y="186.9">3</text>
<text x="92.3" y="189.4">4</text>
<text x="92.3" y="192">5</text>
<text x="98.2" y="188">RA1</text>
<text x="98.2" y="190.5">RA2</text>
<text x="109.7" y="190.5">RB4</text>
<text x="109.7" y="188">RB5</text>
<text x="118.5" y="192">36</text>
<text x="118.5" y="189.4">37</text>
<text x="118.5" y="186.9">38</text>
<text x="92.3" y="194.5">6</text>
<text x="92.3" y="197">7</text>
<text x="98.2" y="193.1">RA3</text>
<text x="98.2" y="195.6">RA4</text>
<text x="109.7" y="195.6">RB2</text>
<text x="109.7" y="193.1">RB3</text>
<text x="118.5" y="197">34</text>
<text x="118.5" y="194.5">35</text>
<text x="329.1" y="192.5" transform="rotate(-90 329.1 192.5)">8</text>
<text x="92.3" y="199.6">8</text>
<text x="92.3" y="202.1">9</text>
<text x="98.2" y="198.2">RA5</text>
<text x="98.2" y="200.7">RE0</text>
<text x="98.2" y="203.2">RE1</text>
<text x="109.3" y="203.2">VDD</text>
<text x="109.7" y="200.7">RB0</text>
<text x="109.7" y="198.2">RB1</text>
<text x="118.5" y="202.1">32</text>
<text x="118.5" y="199.6">33</text>
<text x="257.4" y="202.1">1</text>
<text x="263.2" y="203.2">TERM1</text>
<text x="330.2" y="201.7" transform="rotate(-90 330.2 201.7)">VDD</text>
<text x="425" y="199.6">1</text>
<text x="425" y="202.1">2</text>
<text x="91.1" y="204.7">10</text>
<text x="91.1" y="209.7">12</text>
<text x="91.3" y="207.2">11</text>
<text x="98.2" y="205.8">RE2</text>
<text x="98.2" y="208.3">VDD</text>
<text x="109.5" y="208.3">RD7</text>
<text x="109.5" y="205.8">VSS</text>
<text x="118.5" y="209.7">29</text>
<text x="118.5" y="207.2">30</text>
<text x="118.5" y="204.7">31</text>
<text x="173.3" y="209.7">B</text>
<text x="173.4" y="204.7">T</text>
<text x="179.4" y="205.8">T</text>
<text x="257.4" y="204.7">2</text>
<text x="257.4" y="207.2">3</text>
<text x="257.4" y="209.7">4</text>
<text x="263.2" y="205.8">TERM2</text>
<text x="263.2" y="208.3">TERM3</text>
<text x="318.3" y="204.7">3</text>
<text x="324.2" y="205.8">INA+</text>
<text x="339.4" y="209.7">1</text>
<text x="361.5" y="209.7">1</text>
<text x="425" y="204.7">3</text>
<text x="91.1" y="212.3">13</text>
<text x="91.1" y="214.8">14</text>
<text x="98.2" y="210.9">VSS</text>
<text x="98.2" y="213.4">RA7</text>
<text x="98.2" y="215.9">RA6</text>
<text x="109.5" y="215.9">RD4</text>
<text x="109.5" y="213.4">RD5</text>
<text x="109.5" y="210.9">RD6</text>
<text x="118.5" y="214.8">27</text>
<text x="118.5" y="212.3">28</text>
<text x="173.2" y="214.8">R</text>
<text x="179.4" y="210.9">B</text>
<text x="179.4" y="215.9">R</text>
<text x="263.2" y="210.9">TERM4</text>
<text x="318.3" y="214.8">2</text>
<text x="324.2" y="215.9">INA-</text>
<text x="329" y="210.9">OUTA</text>
<text x="361.5" y="212.3">2</text>
<text x="367.4" y="210.9">TERM1</text>
<text x="367.4" y="213.4">TERM2</text>
<text x="91.1" y="217.4">15</text>
<text x="91.1" y="219.9">16</text>
<text x="98.2" y="218.5">RC0</text>
<text x="98.2" y="221">RC1</text>
<text x="109.5" y="221">RC6</text>
<text x="109.5" y="218.5">RC7</text>
<text x="118.5" y="219.9">25</text>
<text x="118.5" y="217.4">26</text>
<text x="173.3" y="219.9">S</text>
<text x="179.4" y="221">S</text>
<text x="425" y="217.4">1</text>
<text x="425" y="219.9">2</text>
<text x="91.1" y="222.4">17</text>
<text x="91.1" y="225">18</text>
<text x="91.1" y="227.5">19</text>
<text x="98.2" y="223.5">RC2</text>
<text x="98.2" y="226.1">RC3</text>
<text x="109.5" y="226.1">RC4</text>
<text x="109.5" y="223.5">RC5</text>
<text x="118.5" y="227.5">22</text>
<text x="118.5" y="225">23</text>
<text x="118.5" y="222.4">24</text>
<text x="257.4" y="227.5">1</text>
<text x="425" y="222.4">3</text>
<text x="91.1" y="230.1">20</text>
<text x="98.2" y="228.6">RD0</text>
<text x="98.2" y="231.2">RD1</text>
<text x="109.5" y="231.2">RD2</text>
<text x="109.5" y="228.6">RD3</text>
<text x="118.5" y="230.1">21</text>
<text x="257.4" y="230.1">2</text>
<text x="257.4" y="232.6">3</text>
<text x="263.2" y="228.6">TERM1</text>
<text x="263.2" y="231.2">TERM2</text>
<text x="263.2" y="233.7">TERM3</text>
<text x="318.3" y="230.1">5</text>
<text x="324.2" y="231.2">INB+</text>
<text x="257.4" y="235.1">4</text>
<text x="263.2" y="236.2">TERM4</text>
<text x="328.8" y="236.2">OUTB</text>
<text x="339.4" y="235.1">7</text>
<text x="361.5" y="235.1">1</text>
<text x="361.5" y="237.7">2</text>
<text x="367.4" y="236.2">TERM1</text>
<text x="367.4" y="238.8">TERM2</text>
<text x="425" y="235.1">1</text>
<text x="425" y="237.7">2</text>
<text x="318.3" y="240.2">6</text>
<text x="324.2" y="241.3">INB-</text>
<text x="425" y="240.2">3</text>
<text x="330.2" y="248.4" transform="rotate(-90 330.2 248.4)">VSS</text>
<text x="329.1" y="254.2" transform="rotate(-90 329.1 254.2)">4</text>
<text x="425" y="252.9">1</text>
<text x="425" y="255.4">2</text>
<text x="425" y="258">3</text>
<text x="161.5" y="289" transform="rotate(-90 161.5 289)">8</text>
<text x="162.6" y="298.2" transform="rotate(-90 162.6 298.2)">VDD</text>
<text x="50.7" y="302.3">TERM1</text>
<text x="50.7" y="304.8">TERM2</text>
<text x="62.6" y="301.2">1</text>
<text x="62.6" y="303.7">2</text>
<text x="150.7" y="301.2">3</text>
<text x="156.6" y="302.3">INA+</text>
<text x="296.8" y="302.3">COM</text>
<text x="306.4" y="301.2">COM</text>
<text x="326" y="301.2">1</text>
<text x="326" y="303.7">2</text>
<text x="331.8" y="302.3">TERM1</text>
<text x="331.8" y="304.8">TERM2</text>
<text x="406" y="302.3">COM</text>
<text x="415.6" y="301.2">COM</text>
<text x="435.2" y="301.2">1</text>
<text x="435.2" y="303.7">2</text>
<text x="441" y="302.3">TERM1</text>
<text x="441" y="304.8">TERM2</text>
<text x="515.2" y="304.8">COM</text>
<text x="524.8" y="303.7">COM</text>
<text x="544.4" y="303.7">1</text>
<text x="550.2" y="304.8">TERM1</text>
<text x="50.7" y="307.4">TERM3</text>
<text x="50.7" y="309.9">TERM4</text>
<text x="62.6" y="306.2">3</text>
<text x="62.6" y="308.8">4</text>
<text x="150.7" y="311.3">2</text>
<text x="161.3" y="307.4">OUTA</text>
<text x="171.8" y="306.2">1</text>
<text x="281.2" y="306.2">C+</text>
<text x="281.7" y="311.3">C-</text>
<text x="288.6" y="307.4">C+</text>
<text x="298.5" y="307.4">NO</text>
<text x="306.4" y="311.3">NC</text>
<text x="306.4" y="306.2">NO</text>
<text x="326" y="306.2">3</text>
<text x="326" y="308.8">4</text>
<text x="331.8" y="307.4">TERM3</text>
<text x="331.8" y="309.9">TERM4</text>
<text x="390.4" y="306.2">C+</text>
<text x="390.9" y="311.3">C-</text>
<text x="397.9" y="307.4">C+</text>
<text x="407.7" y="307.4">NO</text>
<text x="415.6" y="311.3">NC</text>
<text x="415.6" y="306.2">NO</text>
<text x="435.2" y="306.2">3</text>
<text x="435.2" y="308.8">4</text>
<text x="441" y="307.4">TERM3</text>
<text x="441" y="309.9">TERM4</text>
<text x="499.6" y="308.8">C+</text>
<text x="507.1" y="309.9">C+</text>
<text x="517" y="309.9">NO</text>
<text x="524.8" y="308.8">NO</text>
<text x="544.4" y="306.2">2</text>
<text x="544.4" y="308.8">3</text>
<text x="544.4" y="311.3">4</text>
<text x="550.2" y="307.4">TERM2</text>
<text x="550.2" y="309.9">TERM3</text>
<text x="156.6" y="312.4">INA-</text>
<text x="288.6" y="312.4">C-</text>
<text x="296.8" y="317.5">COM</text>
<text x="298.7" y="312.4">NC</text>
<text x="306.4" y="316.4">COM@1</text>
<text x="397.9" y="312.4">C-</text>
<text x="406" y="317.5">COM</text>
<text x="407.9" y="312.4">NC</text>
<text x="415.6" y="316.4">COM@1</text>
<text x="500.1" y="313.9">C-</text>
<text x="507.1" y="315">C-</text>
<text x="517.1" y="315">NC</text>
<text x="524.8" y="313.9">NC</text>
<text x="550.2" y="312.4">TERM4</text>
<text x="515.2" y="320.1">COM</text>
<text x="524.8" y="318.9">COM@1</text>
<text x="150.7" y="326.6">5</text>
<text x="156.6" y="327.7">INB+</text>
<text x="161.2" y="332.8">OUTB</text>
<text x="171.8" y="331.6">7</text>
<text x="282.3" y="334.2">G</text>
<text x="282.4" y="331.6">D</text>
<text x="288.6" y="335.3">G</text>
<text x="288.6" y="332.8">D</text>
<text x="391.5" y="334.2">G</text>
<text x="391.6" y="331.6">D</text>
<text x="397.9" y="335.3">G</text>
<text x="397.9" y="332.8">D</text>
<text x="500.9" y="334.2">D</text>
<text x="507.1" y="335.3">D</text>
<text x="150.7" y="336.7">6</text>
<text x="156.6" y="337.8">INB-</text>
<text x="282.6" y="336.7">S</text>
<text x="288.6" y="337.8">S</text>
<text x="391.8" y="336.7">S</text>
<text x="397.9" y="337.8">S</text>
<text x="500.7" y="336.7">G</text>
<text x="501" y="339.3">S</text>
<text x="507.1" y="340.4">S</text>
<text x="507.1" y="337.8">G</text>
<text x="162.6" y="344.9" transform="rotate(-90 162.6 344.9)">VSS</text>
<text x="161.5" y="350.8" transform="rotate(-90 161.5 350.8)">4</text>
</g>
<g font-size=".6" fill="#ffba08">
<text x="368.4" y="103.6">SpiceOrder 1</text>
<text x="373.5" y="103.6">SpiceOrder 2</text>
<text x="116.3" y="293.1" transform="rotate(-90 116.3 293.1)">SpiceOrder 2</text>
<text x="116.3" y="298.1" transform="rotate(-90 116.3 298.1)">SpiceOrder 1</text>
<text x="116.3" y="308.3" transform="rotate(-90 116.3 308.3)">SpiceOrder 2</text>
<text x="116.3" y="313.4" transform="rotate(-90 116.3 313.4)">SpiceOrder 1</text>
<text x="266.2" y="315.9" transform="rotate(-90 266.2 315.9)">SpiceOrder 2</text>
<text x="375.4" y="315.9" transform="rotate(-90 375.4 315.9)">SpiceOrder 2</text>
<text x="106.2" y="323.5" transform="rotate(-90 106.2 323.5)">SpiceOrder 1</text>
<text x="106.2" y="318.4" transform="rotate(-90 106.2 318.4)">SpiceOrder 2</text>
<text x="266.2" y="321" transform="rotate(-90 266.2 321)">SpiceOrder 1</text>
<text x="375.4" y="321" transform="rotate(-90 375.4 321)">SpiceOrder 1</text>
<text x="484.6" y="323.5" transform="rotate(-90 484.6 323.5)">SpiceOrder 1</text>
<text x="484.6" y="318.4" transform="rotate(-90 484.6 318.4)">SpiceOrder 2</text>
<text x="106.2" y="333.7" transform="rotate(-90 106.2 333.7)">SpiceOrder 2</text>
<text x="106.2" y="338.8" transform="rotate(-90 106.2 338.8)">SpiceOrder 1</text>
</g>
</svg>
